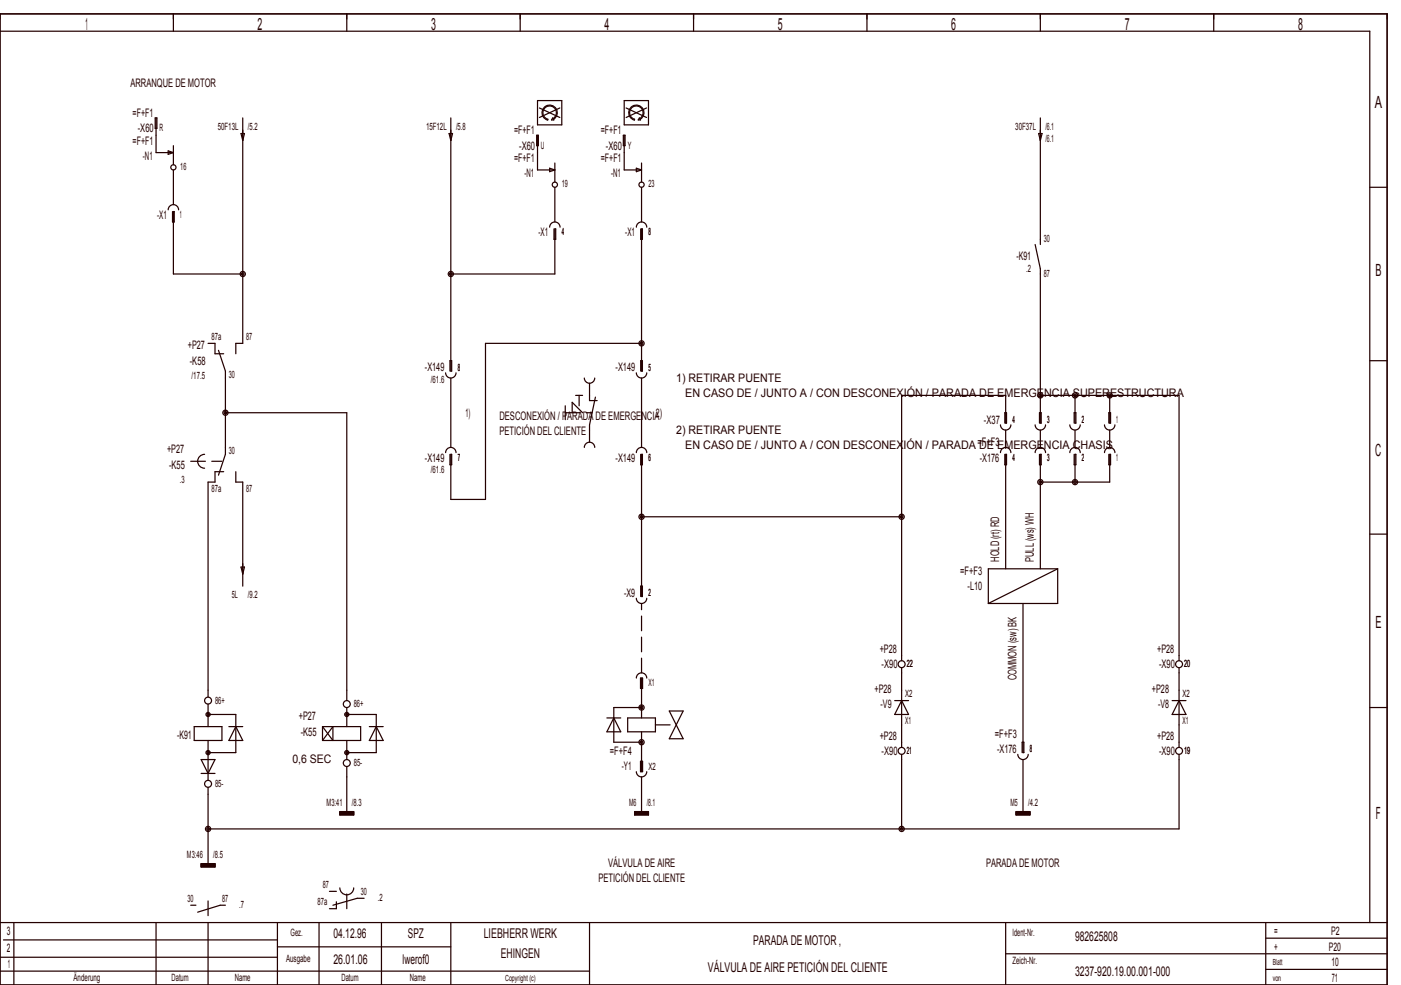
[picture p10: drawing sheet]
<svg xmlns="http://www.w3.org/2000/svg" width="404mm" height="284mm" viewBox="0 0 404 284" stroke-linecap="round" stroke-linejoin="round" font-family="sans-serif">
<g fill="none" stroke="#240000" stroke-width=".35">
<path d="M0 4h400v280h-400zM0 9h395v257M50 4v5M100 4v5M150 4v5M200 4v5M250 4v5M300 4v5M350 4v5M44.8 34h.4v3h-.4zM45 34v10h5M69.5 38.5h1l-.5 2z"/>
<path d="M70 34v65h-2v3M129.5 38.5h1l-.5 2zM130 34v73h.2v-3h-.4v3M154.7 39h.5v3h-.5zM155 39v10h5M155 29h7v7h-7zM155.5 31.1l5.9 2.8M159.4 34l.3 .6h-.7zM159.5 34.2a1.95 1.95 0 0 0 .4-3.1 1.95 1.95 0 0 0-3.1 .4 1.95 1.95 0 0 0 1.2 2.9l-.1 .2a2.2 2.2 0 0 1-1.3-3.2 2.2 2.2 0 0 1 3.5-.5 2.2 2.2 0 0 1-.5 3.5M161.4 31.1l-5.9 2.8M179.8 39h.5v3h-.5zM180 29h7v7h-7z"/>
<path d="M180 39v10h5M180.6 31.1l5.8 2.8M184.4 34l.3 .6h-.7zM184.5 34.2a1.95 1.95 0 0 0 .4-3.1 1.95 1.95 0 0 0-3.1 .4 1.95 1.95 0 0 0 1.2 2.9l-.1 .2a2.2 2.2 0 0 1-1.3-3.2 2.2 2.2 0 0 1 3.5-.5 2.2 2.2 0 0 1-.5 3.5M186.4 31.1l-5.8 2.8M299.5 38.5h1l-.5 2zM300 34v36.5M48.5 43.5l1.5 .5-1.5 .5zM50 42v5.5M50 49v10M158.5 48.5l1.5 .5-1.5 .5zM160 47v5.5"/>
<path d="M160 54v10M183.5 48.5l1.5 .5-1.5 .5zM185 47v5.5M185 54v10M395 54h5M48.5 60.5a1.5 1.5 0 0 1 1.5-1.5 1.5 1.5 0 0 1 1.5 1.5M49.7 61v3h.5v-3h-.2v18h20M158.5 65.5a1.5 1.5 0 0 1 1.5-1.5 1.5 1.5 0 0 1 1.5 1.5M159.7 66v3h.6v-3h-.3v13h-30M183.5 65.5a1.5 1.5 0 0 1 1.5-1.5 1.5 1.5 0 0 1 1.5 1.5M184.8 66v3h.4v-3h-.2v41h.2v-3h-.4v3M298.5 70.5l1.5 7v44.5h.3v-3h-.6v3"/>
<path d="M60 99h2v3h2.5M185 99h-45v45h-10v-13h.2v3h-.4v-3M63 101l2 6v24l-2 6M65 119h35v83M128.5 107.5a1.5 1.5 0 0 0 1.5 1.5 1.5 1.5 0 0 0 1.5-1.5M130 109v20M163 117v4M165 119v-3l3 3M166 114h2M167 114v3M168.5 109a1.5 1.5 0 0 0 1.5 1.5 1.5 1.5 0 0 0 1.5-1.5M170 110.5v5h2.2"/>
<path d="M171.7 114.5l-1.7 8v5M183.5 107.5a1.5 1.5 0 0 0 1.5 1.5 1.5 1.5 0 0 0 1.5-1.5M185 109v20M300 114h40v76.5M310 114v8h.2v-3h-.5v3M320 114v8h.3v-3h-.5v3M395 104h5M59 131a2 2 0 0 0-2 2 2 2 0 0 0 2 2M64.5 136h-2.5v3h-2v62M68 136v3h2v30M128.5 130.5a1.5 1.5 0 0 1 1.5-1.5 1.5 1.5 0 0 1 1.5 1.5M168.5 129a1.5 1.5 0 0 1 1.5-1.5 1.5 1.5 0 0 1 1.5 1.5"/>
<path d="M183.5 130.5a1.5 1.5 0 0 1 1.5-1.5 1.5 1.5 0 0 1 1.5 1.5M184.8 131v3h.4v-3h-.2v41h.2v-3h-.4v3M288.5 122.5a1.5 1.5 0 0 0 1.5 1.5 1.5 1.5 0 0 0 1.5-1.5M288.5 130.5a1.5 1.5 0 0 1 1.5-1.5 1.5 1.5 0 0 1 1.5 1.5M289.8 122v-3h.5v3h-.3v-8h-30v76.5M289.8 131v3h.5v-3h-.3v33M290 124v5M298.5 122.5a1.5 1.5 0 0 0 1.5 1.5 1.5 1.5 0 0 0 1.5-1.5M298.5 130.5a1.5 1.5 0 0 1 1.5-1.5 1.5 1.5 0 0 1 1.5 1.5M299.7 131v3h.6v-3h-.3v33M300 124v5M308.5 122.5a1.5 1.5 0 0 0 1.5 1.5 1.5 1.5 0 0 0 1.5-1.5"/>
<path d="M308.5 130.5a1.5 1.5 0 0 1 1.5-1.5 1.5 1.5 0 0 1 1.5 1.5M309.7 131v3h.5v-3h-.2v8M310 124v5M318.5 122.5a1.5 1.5 0 0 0 1.5 1.5 1.5 1.5 0 0 0 1.5-1.5M318.5 130.5a1.5 1.5 0 0 1 1.5-1.5 1.5 1.5 0 0 1 1.5 1.5M319.8 131v3h.5v-3h-.3v8h-20M320 124v5M185 149h75M395 154h5M69.5 163.5h1l-.5 2zM183.5 172.5a1.5 1.5 0 0 0 1.5 1.5 1.5 1.5 0 0 0 1.5-1.5M295 174v43h.2v-3h-.5v3"/>
<path d="M305 164h-20v10M305 164v10h-20M305 164l-20 10M183.5 195.5a1.5 1.5 0 0 1 1.5-1.5 1.5 1.5 0 0 1 1.5 1.5M184.7 195.5h.6v3h-.6zM185 195.5v11.5M260 192.5v23M340 192.5v23M56 209.5h8v4h-8zM58 219h4l-2 4zM60 206h8v11h-8M60 203v6.5"/>
<path d="M60 213.5v11.5M66 209.5h4M68 209.5l2 4h-4zM93 209.5h11v4h-11M93 209.5l3 4v-4l-3 4M93 209.5v4M100 206h8.5v11h-8.5M100 204v5.5M100 213.5v5.5M106.5 209.5h4M108.5 209.5l2 4h-4zM175 207h4"/>
<path d="M177 207l2 4h-4zM181 207h8v4h-8zM184.7 219.5h.6v3h-.6zM185 204h-8v10h8M185 211v11.5M193 205h4l-4 8h4zM258 202h4M260 202l2 4h-4zM260 217.5v21.5M293.5 217.5a1.5 1.5 0 0 0 1.5 1.5 1.5 1.5 0 0 0 1.5-1.5M295 219v15M338 202h4"/>
<path d="M340 202l2 4h-4zM340 217.5v21.5h-280M395 204h5M58 223h4M60 227v22M98 234h4v1h-4zM98 234.9h4M98 234.8h4M98 234.7h4M98 234.6h4M98 234.5h4M98 234.4h4"/>
<path d="M98 234.3h4M98 234.2h4M98 234.1h4M100 221v13M183 234h4v1h-4zM183 234.9h4M183 234.8h4M183 234.7h4M183 234.6h4M183 234.5h4M183 234.4h4M183 234.3h4"/>
<path d="M183 234.2h4M183 234.1h4M183.5 222.5a1.5 1.5 0 0 0 1.5 1.5 1.5 1.5 0 0 0 1.5-1.5M185 224v10M293 234h4v1h-4zM293 234.9h4M293 234.8h4M293 234.7h4M293 234.6h4M293 234.5h4M293 234.4h4M293 234.3h4"/>
<path d="M293 234.2h4M293 234.1h4M58 249h4v1h-4zM58 249.9h4M58 249.8h4M58 249.7h4M58 249.6h4M58 249.5h4M58 249.4h4M58 249.3h4M58 249.2h4M58 249.1h4"/>
<path d="M95 257h2M97 260v2h-2M98 256a2 2 0 0 0 2 2 2 2 0 0 0 2-2M105 259h-2l-7 2M0 280h170M0 276h80M0 266h400M1 271h79M4 266v18M45 266v18M55 261h1.5M60 266v18"/>
<path d="M65 261h-1.5l-6.5 2M80 266v18M80 273h50M92 266v18M110 266v18M130 266v18M170 266v18M290 266v18M290 275h110M365 266v18M365 279.5h35M365 270.5h35"/>
<circle cx="50" cy="48.2" r=".75"/>
<circle cx="160" cy="53.2" r=".75"/>
<circle cx="185" cy="53.2" r=".75"/>
<circle cx="70" cy="79" r=".75"/>
<circle cx="70" cy="79" r=".38"/>
<circle cx="130" cy="79" r=".38"/>
<circle cx="130" cy="79" r=".75"/>
<circle cx="185" cy="99" r=".75"/>
<circle cx="185" cy="99" r=".38"/>
<circle cx="65" cy="119" r=".75"/>
<circle cx="65" cy="119" r=".38"/>
<circle cx="300" cy="114" r=".75"/>
<circle cx="300" cy="114" r=".38"/>
<circle cx="310" cy="114" r=".75"/>
<circle cx="310" cy="114" r=".38"/>
<circle cx="320" cy="114" r=".75"/>
<circle cx="320" cy="114" r=".38"/>
<circle cx="300" cy="139" r=".75"/>
<circle cx="300" cy="139" r=".38"/>
<circle cx="310" cy="139" r=".75"/>
<circle cx="310" cy="139" r=".38"/>
<circle cx="185" cy="149" r=".75"/>
<circle cx="185" cy="149" r=".38"/>
<circle cx="260" cy="149" r=".75"/>
<circle cx="260" cy="149" r=".38"/>
<circle cx="260" cy="191.5" r="1"/>
<circle cx="340" cy="191.5" r="1"/>
<circle cx="60" cy="202" r="1"/>
<circle cx="60" cy="206" r=".6"/>
<circle cx="60" cy="217" r=".6"/>
<circle cx="60" cy="206" r=".3"/>
<circle cx="60" cy="217" r=".3"/>
<circle cx="100" cy="220" r="1"/>
<circle cx="100" cy="203" r="1"/>
<circle cx="100" cy="206" r=".6"/>
<circle cx="100" cy="217" r=".6"/>
<circle cx="100" cy="206" r=".3"/>
<circle cx="100" cy="217" r=".3"/>
<circle cx="185" cy="214" r=".75"/>
<circle cx="185" cy="204" r=".75"/>
<circle cx="185" cy="214" r=".38"/>
<circle cx="185" cy="204" r=".38"/>
<circle cx="260" cy="216.5" r="1"/>
<circle cx="340" cy="216.5" r="1"/>
<circle cx="60" cy="226" r="1"/>
<circle cx="60" cy="239" r=".75"/>
<circle cx="60" cy="239" r=".38"/>
<circle cx="260" cy="239" r=".75"/>
<circle cx="260" cy="239" r=".38"/>
</g>
<path d="M163 119h7.8M55 133h9M185 194v-20M189 209h6M60 264v-5M100 262v-6" fill="none" stroke="#240000" stroke-width=".35" stroke-dasharray="4.2 1.8"/>
<g font-size="4.8" fill="#240000">
<text x="24.6" y="8.6">1</text>
<text x="74.3" y="8.6">2</text>
<text x="124.3" y="8.6">3</text>
<text x="174.3" y="8.6">4</text>
<text x="224.3" y="8.6">5</text>
<text x="274.3" y="8.6">6</text>
<text x="324.3" y="8.6">7</text>
<text x="374.3" y="8.6">8</text>
<text x="396.5" y="31.1">A</text>
<text x="396.7" y="79.6">B</text>
<text x="396.6" y="131.6">C</text>
<text x="396.7" y="181.1">E</text>
<text x="396.8" y="236.1">F</text>
</g>
<g font-size="3.9" fill="#240000">
<text x="96.2" y="270.3">04.12.96</text>
<text x="117.6" y="270.3">SPZ</text>
<text x="139.5" y="270.3">LIEBHERR WERK</text>
<text x="217.2" y="272.3">PARADA DE MOTOR ,</text>
<text x="310" y="271.3">982625808</text>
<text x="96.1" y="277.8">26.01.06</text>
<text x="116.1" y="277.8">lwerof0</text>
<text x="144.4" y="276.3">EHINGEN</text>
<text x="204.2" y="280.3">VÁLVULA DE AIRE PETICIÓN DEL CLIENTE</text>
<text x="310" y="281.3">3237­920.19.00.001­000</text>
</g>
<g font-size="3.4" fill="#240000">
<text x="37.6" y="25.1">ARRANQUE DE MOTOR</text>
<text x="38.2" y="33.7">=F+F1</text>
<text x="38.2" y="41.7">=F+F1</text>
<text x="39.7" y="38.1">­X60</text>
<text x="148.2" y="38.7">=F+F1</text>
<text x="173.2" y="38.7">=F+F1</text>
<text x="41.2" y="46.1">­N1</text>
<text x="148.2" y="46.7">=F+F1</text>
<text x="149.7" y="43.1">­X60</text>
<text x="173.2" y="46.7">=F+F1</text>
<text x="174.7" y="43.1">­X60</text>
<text x="151.2" y="51.1">­N1</text>
<text x="176.2" y="51.1">­N1</text>
<text x="45.3" y="63.1">­X1</text>
<text x="155.3" y="68.1">­X1</text>
<text x="180.3" y="68.1">­X1</text>
<text x="293.1" y="75.1">­K91</text>
<text x="54.2" y="100.7">+P27</text>
<text x="54.7" y="105.1">­K58</text>
<text x="122.5" y="107.1">­X149</text>
<text x="177.5" y="107.1">­X149</text>
<text x="195" y="110.1">1) RETIRAR PUENTE</text>
<text x="197.6" y="114.4">EN CASO DE / JUNTO A / CON DESCONEXIÓN / PARADA DE EMERGENCIA SUPERESTRUCTURA</text>
<text x="134.2" y="120.1">1)</text>
<text x="144" y="121.1">DESCONEXIÓN / PARADA DE EMERGENCIA</text>
<text x="144" y="125.4">PETICIÓN DEL CLIENTE</text>
<text x="189.1" y="120.1">2)</text>
<text x="195" y="125.1">2) RETIRAR PUENTE</text>
<text x="283.7" y="122.1">­X37</text>
<text x="48.2" y="130.7">+P27</text>
<text x="197.6" y="129.4">EN CASO DE / JUNTO A / CON DESCONEXIÓN / PARADA DE EMERGENCIA CHASIS</text>
<text x="281.9" y="128.7">=F+F3</text>
<text x="48.7" y="135.1">­K55</text>
<text x="122.5" y="133.1">­X149</text>
<text x="177.5" y="133.1">­X149</text>
<text x="282.5" y="133.1">­X176</text>
<text x="288.1" y="162" transform="rotate(-90 288.1 162)">HOLD (rt) RD</text>
<text x="298.1" y="162" transform="rotate(-90 298.1 162)">PULL (ws) WH</text>
<text x="276.9" y="165.7">=F+F3</text>
<text x="179.9" y="172.1">­X9</text>
<text x="279" y="170.1">­L10</text>
<text x="253.7" y="188.2">+P28</text>
<text x="333.7" y="188.2">+P28</text>
<text x="254.2" y="192.6">­X90</text>
<text x="293.1" y="196.2" transform="rotate(-90 293.1 196.2)">COMMON (sw) BK</text>
<text x="334.2" y="192.6">­X90</text>
<text x="252.2" y="199.7">+P28</text>
<text x="332.2" y="199.7">+P28</text>
<text x="86.2" y="207.7">+P27</text>
<text x="253.9" y="204.1">­V9</text>
<text x="333.9" y="204.1">­V8</text>
<text x="51.1" y="213.1">­K91</text>
<text x="86.7" y="212.1">­K55</text>
<text x="253.7" y="213.2">+P28</text>
<text x="286.9" y="212.7">=F+F3</text>
<text x="333.7" y="213.2">+P28</text>
<text x="84.3" y="220.1">0,6 SEC</text>
<text x="175.9" y="217.7">=F+F4</text>
<text x="254.2" y="217.6">­X90</text>
<text x="287.5" y="217.1">­X176</text>
<text x="334.2" y="217.6">­X90</text>
<text x="179.3" y="222.1">­Y1</text>
<text x="175.3" y="250.1">VÁLVULA DE AIRE</text>
<text x="284.4" y="250.1">PARADA DE MOTOR</text>
<text x="172.5" y="254.4">PETICIÓN DEL CLIENTE</text>
<text x="2" y="269.6">3</text>
<text x="367.5" y="269.6">=</text>
<text x="383.8" y="269.6">P2</text>
<text x="2" y="274.6">2</text>
<text x="367.5" y="274.1">+</text>
<text x="383.2" y="274.1">P20</text>
<text x="2.2" y="279.1">1</text>
<text x="383.9" y="278.6">10</text>
<text x="384" y="283.1">71</text>
</g>
<g font-size="2.9" fill="#240000">
<text x="46" y="37.9">R</text>
<text x="62.8" y="37.4">50F13L</text>
<text x="71.5" y="37.4">/5.2</text>
<text x="122.8" y="37.4">15F12L</text>
<text x="131.5" y="37.4">/5.8</text>
<text x="292.8" y="37.4">30F37L</text>
<text x="301.5" y="37.4">/6.1</text>
<text x="301.5" y="40.9">/6.1</text>
<text x="156" y="42.9">U</text>
<text x="181" y="42.9">Y</text>
<text x="52" y="48.9">16</text>
<text x="162" y="53.9">19</text>
<text x="187" y="53.9">23</text>
<text x="52" y="62.9">1</text>
<text x="162" y="67.9">4</text>
<text x="187" y="67.9">8</text>
<text x="301" y="69.9">30</text>
<text x="295.9" y="78.4">.2</text>
<text x="301" y="79.9">87</text>
<text x="61" y="98">87a</text>
<text x="71" y="98">87</text>
<text x="132" y="106.9">8</text>
<text x="187" y="106.9">5</text>
<text x="55.3" y="109.3">/17.5</text>
<text x="66" y="108.9">30</text>
<text x="124.3" y="110.4">/61.6</text>
<text x="292" y="121.9">4</text>
<text x="302" y="121.9">3</text>
<text x="312" y="121.9">2</text>
<text x="322" y="121.9">1</text>
<text x="66" y="130.9">30</text>
<text x="124.3" y="136.4">/61.6</text>
<text x="132" y="132.9">7</text>
<text x="187" y="132.9">6</text>
<text x="292" y="132.9">4</text>
<text x="302" y="132.9">3</text>
<text x="312" y="132.9">2</text>
<text x="322" y="132.9">1</text>
<text x="51.9" y="139.3">.3</text>
<text x="61" y="141.8">87a</text>
<text x="71" y="141.8">87</text>
<text x="66.8" y="172.4">5L</text>
<text x="71.5" y="172.4">/9.2</text>
<text x="187" y="171.9">2</text>
<text x="187" y="197.9">X1</text>
<text x="261.5" y="192.4">22</text>
<text x="341.5" y="192.4">20</text>
<text x="62" y="202.9">86+</text>
<text x="102" y="203.9">86+</text>
<text x="261" y="200.9">X2</text>
<text x="341" y="200.9">X2</text>
<text x="261" y="208.9">X1</text>
<text x="341" y="208.9">X1</text>
<text x="102" y="220.9">85­</text>
<text x="187" y="221.9">X2</text>
<text x="261.5" y="217.4">21</text>
<text x="297" y="216.9">8</text>
<text x="341.5" y="217.4">19</text>
<text x="62" y="226.9">85­</text>
<text x="94.2" y="232.4">M3:41</text>
<text x="101.5" y="232.4">/8.3</text>
<text x="181.4" y="232.4">M6</text>
<text x="186.5" y="232.4">/8.1</text>
<text x="291.4" y="232.4">M5</text>
<text x="296.5" y="232.4">/4.2</text>
<text x="53.9" y="247.4">M3:46</text>
<text x="61.5" y="247.4">/8.5</text>
<text x="93.1" y="256">87</text>
<text x="104.1" y="258">30</text>
<text x="54.1" y="260">30</text>
<text x="64.1" y="260">87</text>
<text x="69" y="261.9">.7</text>
<text x="91.6" y="261">87a</text>
<text x="109" y="259.9">.2</text>
<text x="83.8" y="269.9">Gez.</text>
<text x="292" y="269.9">Ident­Nr.</text>
<text x="82.5" y="277.4">Ausgabe</text>
<text x="292" y="277.9">Zeich­Nr.</text>
<text x="21.2" y="282.9">Änderung</text>
<text x="49.5" y="282.9">Datum</text>
<text x="67.7" y="282.9">Name</text>
<text x="98.5" y="282.9">Datum</text>
<text x="118.2" y="282.9">Name</text>
</g>
<g font-size="2.4" fill="#240000">
<text x="367" y="278.3">Blatt</text>
<text x="145.7" y="282.8">Copyright (c)</text>
<text x="367" y="282.8">von</text>
</g>
</svg>
